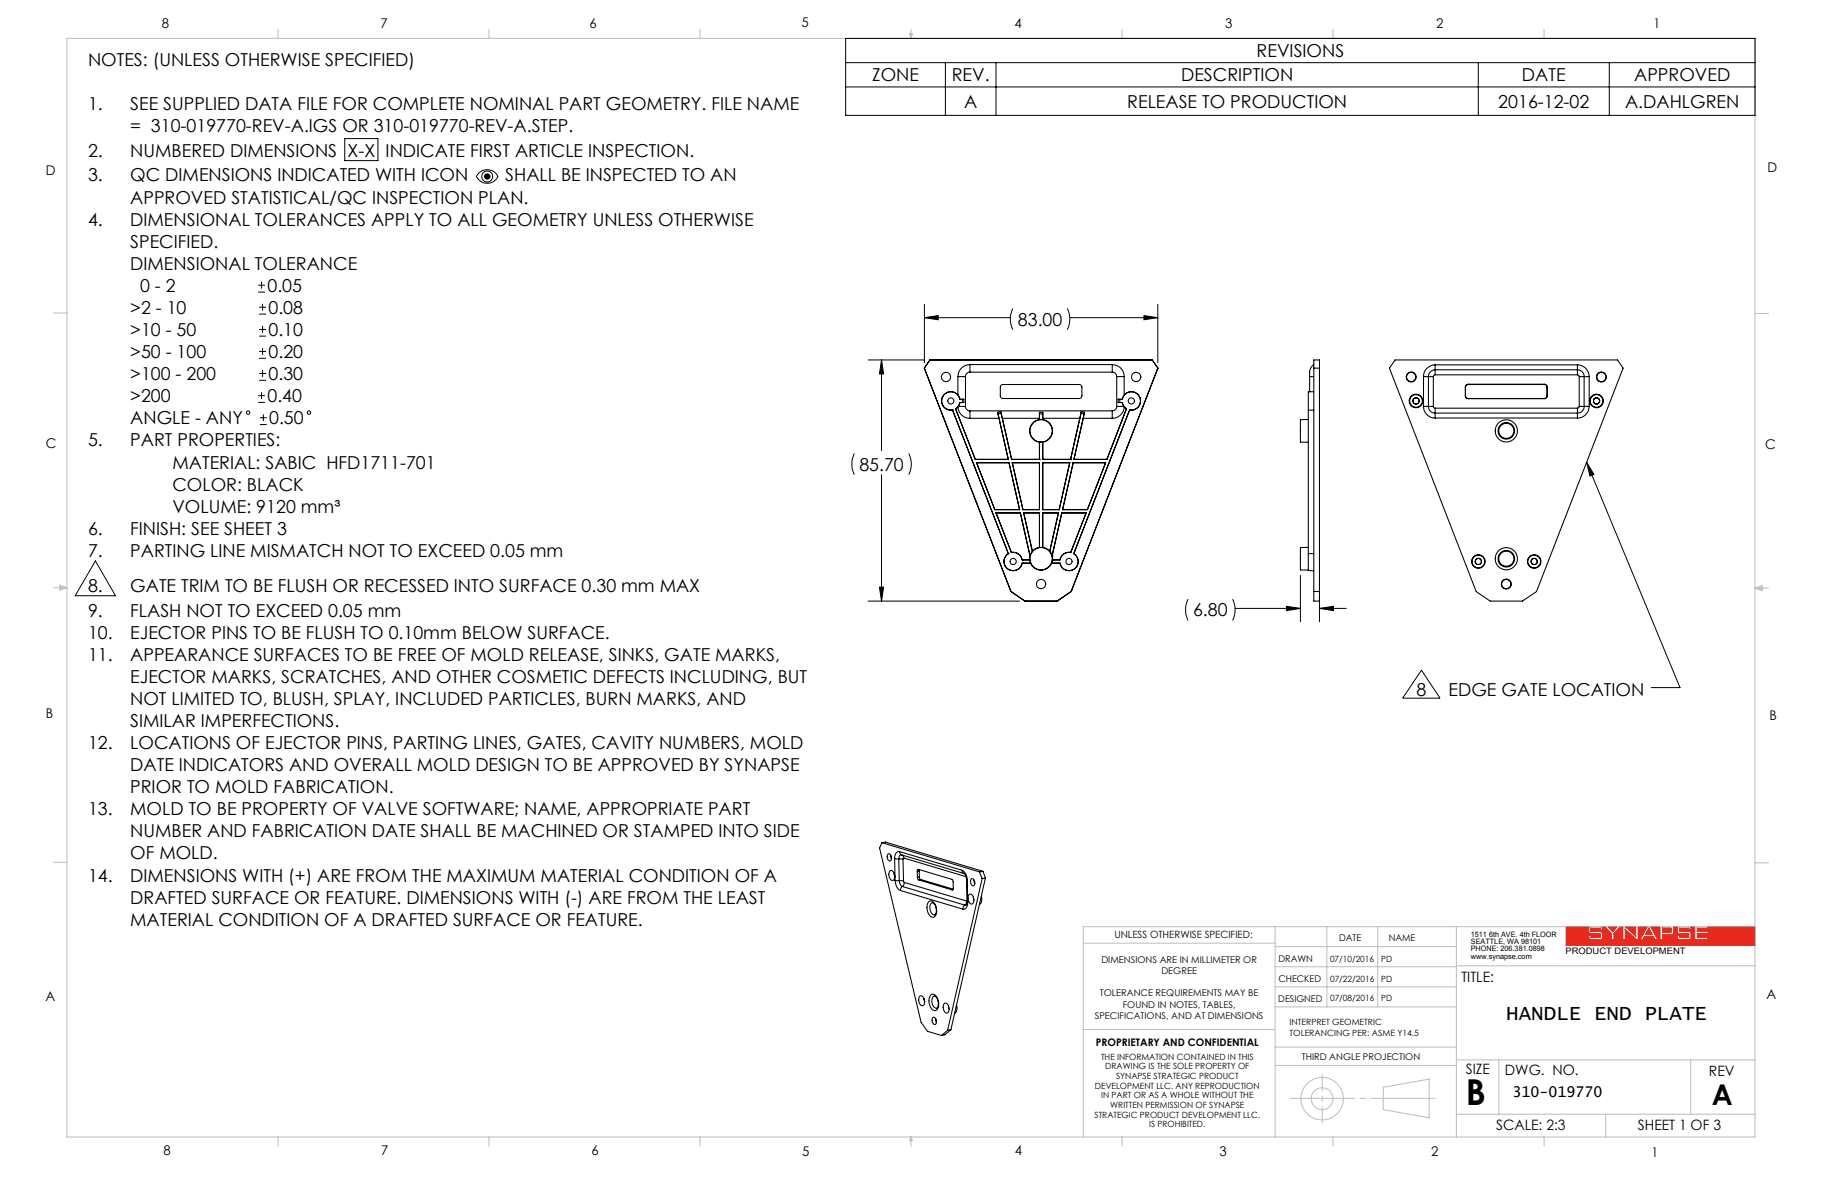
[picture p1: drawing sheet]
<svg xmlns="http://www.w3.org/2000/svg" width="432mm" height="279mm" viewBox="0 0 432 279" stroke-linecap="round" stroke-linejoin="round" font-family="sans-serif">
<path d="M381.1 219.6h2.2l-1.1 1.3zM385.1 219.6h2.6v2.3zM390.8 219.9l.8 1.5h-1.7zM394 219.9h2l.1 .9-.3 .2h-1.8zM381.9 222.7v-1.4l-1.5-1.7h-.8l.2 .8h-.5v-.5h-2.3v.9h2.5a1.47 1.47 0 0 1 0 1.8 4.5 4.5 0 0 1-2.8-.1l-.2-.8h.5v.5h2.3v-.9l-2.5-.1-.2-.2-.1-.5 .2-.9h-5.5v4.5h44.7v-4.5h-11.1v.3h-2.6v.9h2.6v.4h-2.6v1h2.6v.5h-3.1M381.9 222.7h.1M381.9 222.7h.6v-1.4l1.5-1.7h.6v3.1M384.6 222.7h.6l-.1-2.5 2.8 2.5h.3v-3.1h2.2l-1.7 3.1h.6l.4-.8h2.1l.5 .8h.6l-1.7-3.1h2.2v3.1h.6v-1.3l2.5-.1 .2-.5-.2-1.2h1.2l-.2 .9 .1 .5 .2 .2 2.5 .1v.9h-2.3v-.5h-.5l.2 .8a4.5 4.5 0 0 0 2.8 .1 1.47 1.47 0 0 0 0-1.8h-2.5v-.9h2.3v.5h.5l-.2-.8h1.1v3.1M384.6 222.7h.1M401.7 222.7h.1" fill="none" stroke="#e62b1e" stroke-width=".24"/>
<g fill="none" stroke="#c0c0c0" stroke-width=".25">
<path d="M15.9 9.1h400v260.4h-400zM65.9 6.9v2.2M115.9 6.9v2.2M165.9 6.9v2.2M215.6 8h.6l-.3 1.1zM215.7 8l.2 1.1M215.9 6.9v2.2M216 8l-.1 1.1M265.9 6.9v2.2M315.9 6.9v2.2M365.9 6.9v2.2M12.7 74.2h3.2"/>
<path d="M415.9 74.3h3.2M12.7 139.3h3.2M14.2 139.1l1.7 .2M14.2 138.7l1.7 .6-1.7 .5zM15.9 139.3l-1.7 .3M415.9 139.4h3.2M415.9 139.4l1.8-.6v1.2zM415.9 139.4l1.8 .3M417.7 139.2l-1.8 .2M12.7 204.4h3.2M302.2 219.6v49.9M314.5 219.6v19"/>
<path d="M326.5 219.6v19M345.2 219.6v49.9M415.9 204.5h3.2M415.9 219.6h-159.2v49.9M256.7 223.5h45.5M302.2 233.9h43M302.2 229.1h43M302.2 224.3h43M302.2 238.6h43M345.2 228.9h70.7M256.7 244h45.5M302.2 248.1h43"/>
<path d="M302.2 252.5h43M327.8 257.7l10.9-2v9.2l-10.9-1.9zM345.2 251.2h70.7M355.2 251.2v12.9M400.7 251.2v12.9M65.9 269.5v2.1M115.9 269.5v2.1M165.9 269.5v2.1M215.9 269.5v2.1M215.9 269.5l.3 .8h-.6zM265.9 269.5v2.1M315.9 269.5v2.1"/>
<path d="M345.2 264.1h70.7M365.9 269.5v2.1M380.5 264.1v5.4"/>
<circle cx="313.3" cy="260.4" r="2.6"/>
<circle cx="313.3" cy="260.4" r="5"/>
</g>
<path d="M240 73.1a5.9 5.9 0 0 0 0 5M252.9 73.1l.6 2a5.6 5.6 0 0 1-.6 3" fill="none" stroke="#000" stroke-width=".24"/>
<path d="M305.3 260.3h35.4" fill="none" stroke="#c0c0c0" stroke-width=".25" stroke-dasharray="15.2 1.3 1.3 1.3" stroke-dashoffset="-.5"/>
<path d="M313.3 266.1v-11.5" fill="none" stroke="#c0c0c0" stroke-width=".25" stroke-dasharray="15.2 1.3 1.3 1.3" stroke-dashoffset="11.4"/>
<path d="M371.2 219.6v4.5h44.7v-4.5h-11.1v.3h-2.6v.9h2.6v.4h-2.6v1h2.6v.5h-3.1v-3.1h-1.1l.2 .8h-.5v-.5h-2.3v.9h2.3l.4 .2 .1 1.3-.5 .4h-2.3l-.3-.2-.2-.8h.5v.5h2.3v-.9l-2.6-.1-.2-.5v-.7l.2-.4h-1.2l.2 .3v1l-.3 .5h-2.4v1.3h-.6v-3.1h-2.2l1.7 3.1h-.6l-.5-.8h-2.1l-.4 .8h-.6l1.7-3.1h-2.2v3.1h-.3l-2.8-2.5 .1 2.5h-.6v-3.1h-.6l-1.5 1.7v1.4h-.6v-1.4l-1.5-1.7h-.8l.2 .8h-.5v-.5h-2.3v.9h2.3l.4 .2 .1 1.2-.5 .5h-2.3l-.4-.3-.1-.7h.5v.5h2.3v-.9l-2.6-.1-.2-.4v-.9l.2-.3zM381.1 219.6l1.1 1.3 1.1-1.3zM385.1 219.6l2.6 2.3v-2.3zM390.8 219.9l-.9 1.5h1.7zM394 219.9v1.1l2.1-.1-.1-1z" fill-rule="evenodd" fill="#e62b1e"/>
<g fill="none" stroke="#000" stroke-width=".24">
<path d="M200.4 9.1h215.5v18.2h-215.5zM200.4 14.9h215.5M224 14.9v12.4M236 14.9v12.4M350.3 14.9v12.4M381.4 14.9v12.4M81.7 32.8h7.9v5.3h-7.9zM200.4 20.6h215.5M112.9 41.8a2.81 2.81 0 0 0 2.6 1.6 2.81 2.81 0 0 0 2.5-1.6 2.83 2.83 0 0 0-2.6-1.6 2.83 2.83 0 0 0-2.5 1.6M61.2 69.2h1.6M61.2 67.6h1.6M61.4 74.4h1.6"/>
<path d="M61.4 72.8h1.6M61.4 79.7h1.6M61.4 78.1h1.6M62 66.8v1.6M62.2 72v1.6M62.2 77.3v1.5M219.1 75.3l3.3-.5v1zM219.1 72.1v13.9M219.1 75.3h20.4M253.5 75.3h20.9M271.1 74.8l3.3 .5-3.3 .5zM274.4 72.1v13.9"/>
<path d="M61.2 95.4h1.6M61.2 93.8h1.6M61.4 84.9h1.6M61.4 83.3h1.6M61.5 90.1h1.5M61.5 88.5h1.5M61.6 99h1.6M62 93v1.5M62.2 87.7v1.6M62.2 82.5v1.6M62.4 98.2v1.6M205.7 85.3h13.4"/>
<path d="M208.9 85.3l.5 3.3h-1zM208.9 85.3v21.5M61.6 100.6h1.6M202.5 107.5l-.2 .3a5.9 5.9 0 0 0 .2 4.7M208.9 112.5v30M215.4 107.5l.1 .3a5.5 5.5 0 0 1-.1 4.7M376 109.6l1.8 2.8-1 .4zM376 109.6l22.1 53.3h-6.8M22.6 132.9l4.8 8.3h-9.6zM208.4 139.1h1l-.5 3.4zM308.2 136.3v11.1M205.7 142.5h36"/>
<path d="M281.6 142a5.9 5.9 0 0 0 0 5M292.1 142a5.6 5.6 0 0 1 0 5M292.7 144.2h15.5M304.9 143.7l3.3 .5-3.3 .5zM312.7 144.2l3.3-.5v1zM312.7 141.5v5.9M312.7 144.2h6.4M336.9 158.8l4.4 6.7h-8.9z"/>
<circle cx="115.5" cy="41.8" r="1.31"/>
<circle cx="58.8" cy="97.8" r=".41"/>
<circle cx="73.2" cy="97.8" r=".41"/>
</g>
<g fill="#000">
<path d="M376 109.6l1.8 2.8-1 .4z"/>
<path d="M114.9 41.3l-.2 .5h1.5l-.4-.7zM114.7 41.8a.78 .78 0 0 0 .8 .8 .78 .78 0 0 0 .7-.8z"/>
<path d="M219.1 75.3l3.3-.5v1zM271.1 74.8l3.3 .5-3.3 .5zM208.9 85.3l.5 3.3h-1zM208.4 139.1h1l-.5 3.4zM304.9 143.7l3.3 .5-3.3 .5zM312.7 144.2l3.3-.5v1z"/>
</g>
<g fill="none" stroke="#000" stroke-width=".25">
<path d="M219 87.2l20.6 53M220.4 85.3h.1M220.4 85.3l-1.4 1.9M220.4 85.3h52.7M225.7 97.2h.1M225.7 97.2l13.3 34M226.4 96.9l4.7 12M226.4 96.9h.1M226.5 96.9l4.6 12M227 96.4l-.5 .5M227 93.6a2.18 2.18 0 0 0-3.7 .7 2.18 2.18 0 0 0 2.4 2.9M227 93.6l.5 1"/>
<path d="M227 96.4a2.82 2.82 0 0 0 2.9 2.7M227 89.3h1.8M227 89.3v4.3M227.1 96.3h1.7M227.1 96.3l-.1 .1M227.5 94.7a2.16 2.16 0 0 0-2.5-1.8 2.16 2.16 0 0 0-1.8 2.5 2.16 2.16 0 0 0 2.5 1.8M227.5 95.4a2.22 2.22 0 0 1-1.1 1.5M227.5 95.4h.9M227.5 95.4h.1M227.5 94.6h.9M227.5 95.4l-.4 .9M227.5 94.7h.6"/>
<path d="M227.5 94.6v.1M228.1 94.7v.7M228.4 94.6l-.3 .1M228.4 94.6v.8M228.8 96.3a1.09 1.09 0 0 0 1.1 1.1M228.8 89.3v7M229.9 97.4v1.7M229.9 86.4a2.86 2.86 0 0 0-2.9 2.9M229.9 86.4v1.8M229.9 88.2a1.09 1.09 0 0 0-1.1 1.1M229.9 86.4h33.7M229.9 88.2h33.7"/>
<path d="M229.9 99.1h6.8M229.9 97.4h33.7M236.4 97.7l.3 1.4M236.4 97.7l.1 .4M236.5 98.1l2.5 10.8M236.7 99.1l2.2 9.8M237.2 97.6l-.8 .1M237.2 97.6l.4 1.5M237.2 97.6v.3M237.2 91.3l.4-.2h18.1a.66 .66 0 0 1 .7 .7v2a.66 .66 0 0 1-.7 .6h-18a.61 .61 0 0 1-.6-.6v-2.1zM237.2 97.9l-.7 .2M237.2 97.9l2.5 11"/>
<path d="M237.6 99.1l2.1 9.8M246.3 99.4a2.71 2.71 0 0 0-2.3 2.7 2.71 2.71 0 0 0 2.3 2.7M246.3 97.7v1.4h-8.7M246.3 97.7v1.7M246.3 97.7h.8M246.3 98.1h.8M247.1 97.7v1.7h-.8M247.1 99.4a2.71 2.71 0 0 1 2.3 2.7 2.71 2.71 0 0 1-2.3 2.7M256.2 97.9l-2.5 11M256.2 97.9l.7 .2M256.3 97.6l-.4 1.5h-8.8v-1.4M256.3 97.6l.7 .1"/>
<path d="M256.3 97.6l-.1 .3M256.9 98.1l-2.4 10.8h7.8M257 97.7l-.3 1.4h6.9M257 97.7l-.1 .4M263.6 86.4a2.81 2.81 0 0 1 2.8 2.9M263.6 88.2a1.09 1.09 0 0 1 1.1 1.1M263.6 86.4v1.8M263.6 97.4v1.7M264.7 89.3h1.7M264.7 96.3a1.09 1.09 0 0 1-1.1 1.1M264.7 96.3h1.6M264.7 89.3v7"/>
<path d="M265 95.4h1a2.03 2.03 0 0 0 1 1.5M265 94.6h1M265 95.4h1l.3 .9M265 94.6v.8M265 94.6l.4 .1M265.4 94.7v.7M265.4 94.7h.6M266 94.6v.1M266 94.7a2.17 2.17 0 0 1 2.5-1.8 2.17 2.17 0 0 1 1.8 2.6 2.17 2.17 0 0 1-2.6 1.7M266.3 96.3l.1 .1M266.4 96.4l.5 .5M266.4 93.6l-.4 1"/>
<path d="M266.4 93.6a2.19 2.19 0 0 1 3.8 .6 2.19 2.19 0 0 1-2.5 3M266.4 96.4a2.82 2.82 0 0 1-2.8 2.7M266.4 89.3v4.3M266.9 96.9h.1M267 96.9l-4.7 12M267.7 97.2h.1M267.7 97.2l-13.2 34M273 85.3l1.4 1.9M273.1 85.3l1.3 1.9M274.4 87.2l-20.5 53M310.1 99.4h-1.9v5.4h1.9M310.1 97.2h1.3"/>
<path d="M310.1 97.2v34M310.4 89.3h1M310.4 89.3v3.6M311.4 92.8l-1.3 .1v4.3M311.4 86.4a2.97 2.97 0 0 0-1 2.9M311.4 87.2h1.3M311.4 85.3h1.3v57.2h-1.3zM330.6 85.3h52.7l1.4 1.9-20.6 53-3.3 2.3h-7.6l-3.4-2.3-20.5-53zM337.4 96.3a2.74 2.74 0 0 0 2.7 2.8M337.4 96.3h1.1M337.4 89.3h1.1M337.4 89.3v7"/>
<path d="M338.5 96.3a1.57 1.57 0 0 0 1.6 1.6M338.5 89.3h1.2M338.5 96.3h1.2M338.5 89.3v7M339.7 96.3l.1 .3 .3 .1M339.7 89.3v7M340.1 86.5a2.81 2.81 0 0 0-2.7 2.8M340.1 86.5v1.1M340.1 97.9v1.2M340.1 87.6a1.63 1.63 0 0 0-1.6 1.7M340.1 87.6v1.2M340.1 96.7v1.2"/>
<path d="M340.1 88.8l-.3 .2-.1 .3M340.1 86.5h33.7M340.1 99.1h33.7M340.1 87.6h33.7M340.1 97.9h33.7M340.1 88.8h33.7M340.1 96.7h33.7M347.3 93.8a.72 .72 0 0 0 .7 .7M347.3 91.8v2M347.3 91.8h.1M347.3 93.8h.1M347.3 93.8a.66 .66 0 0 0 .7 .6"/>
<path d="M348 91.1a.72 .72 0 0 0-.7 .7M348 91.1a.66 .66 0 0 0-.7 .7M348 94.4h18M348 91.1h18M348 94.5h18M348 91.1h.1M348 94.4v.1M366 91.1a.72 .72 0 0 1 .7 .7M366 91.1a.61 .61 0 0 1 .6 .7M366 91.1h.1M366 94.4v.1M366.6 93.8a.61 .61 0 0 1-.6 .6"/>
<path d="M366.6 91.8h.1M366.6 93.8h.1M366.6 91.8v2M366.7 93.8a.72 .72 0 0 1-.7 .7M366.7 91.8v2M373.8 86.5a2.81 2.81 0 0 1 2.8 2.8M373.8 87.6a1.63 1.63 0 0 1 1.6 1.7M373.8 86.5v1.1M373.8 97.9v1.2M373.8 96.7v1.2M373.8 88.8l.4 .1 .1 .4M373.8 87.6v1.2"/>
<path d="M374.3 96.3h1.1M374.3 89.3h1.1M374.3 96.3l-.1 .3-.4 .1M374.3 89.3v7M375.4 96.3h1.2M375.4 89.3h1.2M375.4 96.3a1.57 1.57 0 0 1-1.6 1.6M375.4 89.3v7M376.6 96.3a2.81 2.81 0 0 1-2.8 2.8M376.6 89.3v7M231.1 108.9h.1M231.1 108.9h7.9"/>
<path d="M231.4 109.6h7.7M231.4 109.6l4.4 11.2M231.4 109.6l.1 .1M239.1 109.7l2.5 11.1M239.1 109.6l2.6 11.2M239.1 109.6v.1M239.7 108.9h.1M239.7 108.9h6.6M239.9 109.6h6.4v11.2h-3.9M239.9 109.6l2.5 11.2M239.9 109.6v.1M246.3 104.8h.8"/>
<path d="M246.3 104.8h.1M246.3 108.9h.1M246.3 104.8v4.1M247.1 104.8h.1M247.1 108.9h.1M247.1 104.8v4.1M247.1 108.9h6.6M253.5 109.6h-6.4v11.2h3.9M253.5 109.6l-2.5 11.2M253.5 109.6v.1M253.7 108.9h.1M254.3 109.6h7.7"/>
<path d="M254.3 109.6l-2.5 11.2M254.3 109.6l.1 .1M262 109.6l-4.3 11.2M262 109.6v.1M262.3 108.9h.1M235.8 120.8h5.9M236 121.5h5.8M236 121.5l3.7 9.5M236 121.5l.1 .1M236.1 121.6l3.6 9.3M239 131.2a2.18 2.18 0 0 0-.1 3.6 2.18 2.18 0 0 0 3.4-1.3M239 131.2h.1"/>
<path d="M239.7 131a2.15 2.15 0 0 1 2.6 1.7M239.7 130.9a2.2 2.2 0 0 1 2.6 1.8M239.7 130.9v.1M241.6 120.8h.1M241.6 120.8h-5.8M241.8 121.5l2.3 10.2M241.8 121.5l-5.7 .1M242.3 132.7h.1M242.3 133.5h.1M242.3 132.7h1.8M242.6 121.5h3.7v8.3h.8v-8.3h3.8M242.6 121.5l2.1 9.2"/>
<path d="M242.6 121.6h3.7M242.6 121.5v.1M242.6 121.6l2.1 9M244.1 132.7l.2 .8h-2M244.1 131.7l-.1 1M244.1 131.7h.1M244.2 133.5a2.71 2.71 0 0 0 2.5 1.6 2.71 2.71 0 0 0 2.5-1.6M244.7 130.7l-.6 1M244.7 130.6v.1M246.3 129.7l-.9 .3-.7 .6M246.3 120.8h-3.9M247.1 129.7l.9 .3 .8 .6"/>
<path d="M247.1 120.8h3.9M247.1 121.6h3.7M248.8 130.7l.5 1M248.8 130.6v.1M249.3 131.7l.1 1M249.3 131.7h.1M249.4 132.7h.1M250.8 121.6l-2 9M250.9 121.5l-2.1 9.2M250.9 121.5l-.1 .1M251.6 121.5l-2.3 10.2M251.6 121.5h5.8"/>
<path d="M251.6 121.5l5.8 .1M251.8 120.8h5.9M253.8 131a2.14 2.14 0 0 0-2.6 1.7h-1.8M253.8 130.9a2.21 2.21 0 0 0-2.6 1.8M253.8 130.9v.1M254.5 131.2a2.17 2.17 0 0 1 .1 3.6 2.17 2.17 0 0 1-3.4-1.3h-2l.2-.8M254.5 131.2h.1M254.5 131.2a2.19 2.19 0 0 1 .1 3.7 2.19 2.19 0 0 1-3.4-1.4M257.4 121.6l-3.6 9.3M257.4 121.5l-3.6 9.5M257.4 121.5v.1M310.1 131.2v4l1.3 .1"/>
<path d="M310.1 129.7l-1.9 .1v5.3h1.9M310.1 131.2h1.3M239.6 140.2l3.3 2.3M239.6 140.2h.1M242.9 142.5h.1M242.9 142.5h7.6M250.5 142.5h.1M253.9 140.2h.1M253.9 140.2l-3.4 2.3M311.4 140.2h1.3M209 199.7l-.5 1.3 9.8 41.3 1.5 2.1 3.3 1M209 199.7l23.1 6.9"/>
<path d="M209 199.7l.8-.1 23.1 6.9M210.5 202.4a.97 .97 0 0 1 .6 1.6 .92 .92 0 0 1-.8-.6 .92 .92 0 0 1 .1-.9zM210.9 206.4a.98 .98 0 0 1 1.2 1.3 .65 .65 0 0 1-.4 .9 .65 .65 0 0 1-.9-.6l-.2-1zM211.1 202.7l.1 .8M211.9 207l.2 .8M212 203.5l1 .1M212 203.5l.1 5.1M212.1 208.6a2.72 2.72 0 0 0 1.3 2.4M212.1 208.6l1 .1M213 203.6h1M213 203.6l.1 5.1M213.1 208.7l1 .1"/>
<path d="M213.1 208.7a1.59 1.59 0 0 0 .8 1.4M213.2 201.8a1.24 1.24 0 0 0-1.2 1.7M213.2 201.8l.1 .5 .4 .3M213.2 201.8l14.8 4.4M213.4 211l14.8 4.4M213.7 202.6l.4 .3 .1 .4M213.7 202.6a.72 .72 0 0 0-.7 1M213.7 202.6l14.8 4.4M213.9 210.1l-.4 .4-.1 .5M213.9 210.1l14.7 4.4M214 203.6l.1 5.2M214.1 208.8l.2 .3"/>
<path d="M214.2 203.3l-.2 .3M214.2 203.3l14.8 4.5M214.3 209.1l-.1 .6-.3 .4M214.3 209.1l14.8 4.4M217.4 206.4l.3-.4 7.9 2.4 .3 .5v1.6l-.3 .4M217.4 206.4v1.5M217.4 207.9l.3 .6M217.7 208.5l7.9 2.4M217.8 206.4h-.4M217.8 206.4l.1 1.4M217.9 207.8l.3 .6M217.9 207.8l-.5 .1"/>
<path d="M217.9 206.1l-.1 .3M218.2 208.4l-.5 .1M218.2 208.4l7.7 2.3M220.1 213.7a1 1 0 0 1 1.6 .8 2.37 2.37 0 0 1-.4 2.9 1.97 1.97 0 0 1-1.6-2.3l.1-.9zM220.7 214.1a.54 .54 0 0 1 .5-.1 .54 .54 0 0 1 .4 .5 1.96 1.96 0 0 1-.1 2.3 1.76 1.76 0 0 1-.9-2.6zM225.8 210.8l-.2 .1M228 206.2a2.51 2.51 0 0 1 1.2 2.4M228 206.2l.1 .4 .4 .4M228.5 207l.3 .5 .3 1M228.6 214.5l-.4 .5v.4M229.1 208.5l.1 .1M229.1 208.5l.1 5.1"/>
<path d="M229.1 213.5v.5l-.5 .5M229.1 213.5h.1M229.2 213.6a.56 .56 0 0 1-.6 .9M229.2 213.6l.1 .2M229.2 208.6l.1 5.2M229.3 213.8a1.29 1.29 0 0 1-1.1 1.6M229.8 211.9a1.18 1.18 0 0 1 1 1.6 .6 .6 0 0 1-.6 .7 .6 .6 0 0 1-.6-.6 1.44 1.44 0 0 1 .2-1.7zM230.2 208.4l.1-.2a.91 .91 0 0 1 .7 .8 .91 .91 0 0 1-.4 .9 1.16 1.16 0 0 1-.4-1.5zM230.7 212.5l.1 .8M230.9 208.6l.1 .8M232.1 206.6l.7 1.6M232.6 212.3a1.98 1.98 0 0 1-.5 2"/>
<path d="M232.8 208.2l-8.2 36M232.9 206.5l.6 1.6M232.9 206.5l-.8 .1M233.5 208.1l-.7 .1M233.5 208.1l-8.1 35.9M218.1 236a1.37 1.37 0 0 1 .8 2.2 .94 .94 0 0 1-1-.3 .94 .94 0 0 1-.2-.9l.1-.5zM219 236.6l.1 .9M220.7 235.7a1.39 1.39 0 0 1 1.7 1.5 1.72 1.72 0 0 1-.9 2.3 2.46 2.46 0 0 1-1.2-3.2zM221.2 236.2a.52 .52 0 0 1 .5-.1 .52 .52 0 0 1 .3 .5 2.06 2.06 0 0 1 0 2.3 1.78 1.78 0 0 1-.8-2.7zM223.8 237.8a.98 .98 0 0 1 1.1 1.3 .65 .65 0 0 1-.4 .9 .65 .65 0 0 1-.8-.5l-.2-1.1zM224.8 238.4l.1 .8M226.7 238.2a1.75 1.75 0 0 1-.5 2"/>
<path d="M221.2 241.1a.93 .93 0 0 1 .7 .7 .93 .93 0 0 1-.4 1 1.11 1.11 0 0 1-.3-1.7zM221.8 241.4l.1 .9M224.6 244.2l-1.5 1.2M225.4 244l-.8 .2M225.4 244l-1.5 1.2-.8 .2"/>
<circle cx="224.2" cy="89.3" r="1.1"/>
<circle cx="225.3" cy="95" r=".73"/>
<circle cx="268.1" cy="95" r=".73"/>
<circle cx="269.3" cy="89.3" r="1.1"/>
<circle cx="334.4" cy="89.3" r="1.1"/>
<circle cx="334.5" cy="89.3" r="1.18"/>
<circle cx="335.6" cy="95" r="1.5"/>
<circle cx="335.6" cy="95" r="1.6"/>
<circle cx="335.6" cy="95" r=".73"/>
<circle cx="335.6" cy="95" r=".74"/>
<circle cx="378.4" cy="95" r=".73"/>
<circle cx="378.4" cy="95" r="1.5"/>
<circle cx="378.4" cy="95" r="1.61"/>
<circle cx="378.4" cy="95" r=".75"/>
<circle cx="379.5" cy="89.3" r="1.1"/>
<circle cx="379.5" cy="89.3" r="1.17"/>
<circle cx="246.7" cy="102.1" r="2.66"/>
<circle cx="357" cy="102.1" r="1.8"/>
<circle cx="357" cy="102.1" r="2.62"/>
<circle cx="357" cy="102.1" r="1.96"/>
<circle cx="240.1" cy="133.1" r=".73"/>
<circle cx="246.7" cy="138.4" r="1.1"/>
<circle cx="246.7" cy="132.4" r="2.65"/>
<circle cx="253.3" cy="133.1" r=".73"/>
<circle cx="350.4" cy="133.1" r=".75"/>
<circle cx="350.4" cy="133.1" r="1.61"/>
<circle cx="350.4" cy="133.1" r="1.51"/>
<circle cx="350.4" cy="133.1" r=".73"/>
<circle cx="357" cy="132.4" r="1.8"/>
<circle cx="357" cy="138.4" r="1.16"/>
<circle cx="357" cy="138.4" r="1.1"/>
<circle cx="357" cy="132.4" r="2.62"/>
<circle cx="357" cy="132.4" r="1.96"/>
<circle cx="363.6" cy="133.1" r=".73"/>
<circle cx="363.6" cy="133.1" r="1.51"/>
<circle cx="363.6" cy="133.1" r="1.6"/>
<circle cx="363.6" cy="133.1" r=".74"/>
</g>
<text font-size="8.5" x="347.4" y="261.8">B</text>
<text font-size="6.8" x="405.7" y="261.8">A</text>
<text font-size="4.9" x="356.9" y="241.8">HANDLE END PLATE</text>
<g font-size="4.2">
<text x="20.9" y="15.6">NOTES: (UNLESS OTHERWISE SPECIFIED)</text>
<text x="297.8" y="13.5">REVISIONS</text>
<text x="206.7" y="19.3">ZONE</text>
<text x="225.6" y="19.3">REV.</text>
<text x="279.9" y="19.3">DESCRIPTION</text>
<text x="360.7" y="19.3">DATE</text>
<text x="387.3" y="19.3">APPROVED</text>
<text x="20.9" y="26">1.</text>
<text x="30.9" y="26">SEE SUPPLIED DATA FILE FOR COMPLETE NOMINAL PART GEOMETRY. FILE NAME</text>
<text x="228.5" y="25.5">A</text>
<text x="267.2" y="25.5">RELEASE TO PRODUCTION</text>
<text x="355.1" y="25.5">2016-12-02</text>
<text x="385.1" y="25.5">A.DAHLGREN</text>
<text x="30.9" y="31.2">= 310-019770-REV-A.IGS OR 310-019770-REV-A.STEP.</text>
<text x="20.9" y="37.1">2.</text>
<text x="30.9" y="37.1">NUMBERED DIMENSIONS</text>
<text x="82.4" y="37.1">X-X</text>
<text x="91.4" y="37.1">INDICATE FIRST ARTICLE INSPECTION.</text>
<text x="20.9" y="43">3.</text>
<text x="30.9" y="43">QC DIMENSIONS INDICATED WITH ICON</text>
<text x="119.7" y="43">SHALL BE INSPECTED TO AN</text>
<text x="20.9" y="53.5">4.</text>
<text x="30.9" y="48.2">APPROVED STATISTICAL/QC INSPECTION PLAN.</text>
<text x="30.9" y="53.5">DIMENSIONAL TOLERANCES APPLY TO ALL GEOMETRY UNLESS OTHERWISE</text>
<text x="30.9" y="58.7">SPECIFIED.</text>
<text x="30.9" y="63.9">DIMENSIONAL TOLERANCE</text>
<text x="33.2" y="69.2">0 - 2</text>
<text x="63.4" y="69.2">0.05</text>
<text x="30.9" y="74.4">&gt;2 - 10</text>
<text x="63.6" y="74.4">0.08</text>
<text x="241.2" y="77.2">83.00</text>
<text x="30.9" y="79.6">&gt;10 - 50</text>
<text x="63.6" y="79.6">0.10</text>
<text x="30.9" y="84.9">&gt;50 - 100</text>
<text x="63.6" y="84.9">0.20</text>
<text x="30.9" y="90.1">&gt;100 - 200</text>
<text x="30.9" y="95.3">&gt;200</text>
<text x="63.4" y="95.3">0.40</text>
<text x="63.6" y="90.1">0.30</text>
<text x="30.9" y="100.6">ANGLE - ANY</text>
<text x="63.8" y="100.6">0.50</text>
<text x="20.9" y="105.8">5.</text>
<text x="30.9" y="105.8">PART PROPERTIES:</text>
<text x="40.9" y="111">MATERIAL: SABIC HFD1711-701</text>
<text x="203.7" y="111.6">85.70</text>
<text x="40.9" y="116.3">COLOR: BLACK</text>
<text x="40.9" y="121.5">VOLUME: 9120 mm³</text>
<text x="20.9" y="126.7">6.</text>
<text x="20.9" y="132">7.</text>
<text x="30.9" y="126.7">FINISH: SEE SHEET 3</text>
<text x="30.9" y="132">PARTING LINE MISMATCH NOT TO EXCEED 0.05 mm</text>
<text x="20.9" y="140.2">8.</text>
<text x="30.9" y="140.2">GATE TRIM TO BE FLUSH OR RECESSED INTO SURFACE 0.30 mm MAX</text>
<text x="20.9" y="146.1">9.</text>
<text x="30.9" y="146.1">FLASH NOT TO EXCEED 0.05 mm</text>
<text x="282.8" y="146.1">6.80</text>
<text x="20.9" y="151.4">10.</text>
<text x="30.9" y="151.4">EJECTOR PINS TO BE FLUSH TO 0.10mm BELOW SURFACE.</text>
<text x="20.9" y="156.6">11.</text>
<text x="30.9" y="156.6">APPEARANCE SURFACES TO BE FREE OF MOLD RELEASE, SINKS, GATE MARKS,</text>
<text x="30.9" y="161.8">EJECTOR MARKS, SCRATCHES, AND OTHER COSMETIC DEFECTS INCLUDING, BUT</text>
<text x="30.9" y="167.1">NOT LIMITED TO, BLUSH, SPLAY, INCLUDED PARTICLES, BURN MARKS, AND</text>
<text x="335.7" y="164.9">8</text>
<text x="343.3" y="165">EDGE GATE LOCATION</text>
<text x="30.9" y="172.3">SIMILAR IMPERFECTIONS.</text>
<text x="20.9" y="177.5">12.</text>
<text x="30.9" y="177.5">LOCATIONS OF EJECTOR PINS, PARTING LINES, GATES, CAVITY NUMBERS, MOLD</text>
<text x="30.9" y="182.8">DATE INDICATORS AND OVERALL MOLD DESIGN TO BE APPROVED BY SYNAPSE</text>
<text x="30.9" y="188">PRIOR TO MOLD FABRICATION.</text>
<text x="20.9" y="193.2">13.</text>
<text x="30.9" y="193.2">MOLD TO BE PROPERTY OF VALVE SOFTWARE; NAME, APPROPRIATE PART</text>
<text x="30.9" y="198.4">NUMBER AND FABRICATION DATE SHALL BE MACHINED OR STAMPED INTO SIDE</text>
<text x="30.9" y="203.7">OF MOLD.</text>
<text x="20.9" y="208.9">14.</text>
<text x="30.9" y="208.9">DIMENSIONS WITH (+) ARE FROM THE MAXIMUM MATERIAL CONDITION OF A</text>
<text x="30.9" y="214.1">DRAFTED SURFACE OR FEATURE. DIMENSIONS WITH (-) ARE FROM THE LEAST</text>
<text x="30.9" y="219.4">MATERIAL CONDITION OF A DRAFTED SURFACE OR FEATURE.</text>
</g>
<text font-size="3.5" x="358.5" y="259.9">310-019770</text>
<g font-size="3.4">
<text x="346.3" y="232.8">TITLE:</text>
<text x="347.4" y="254.6">SIZE</text>
<text x="356.6" y="254.8">DWG. NO.</text>
<text x="405" y="254.9">REV</text>
<text x="354.6" y="267.8">SCALE: 2:3</text>
<text x="388.2" y="267.8">SHEET 1 OF 3</text>
</g>
<g font-size="3.2">
<text x="38.3" y="6.7">8</text>
<text x="90.2" y="6.7">7</text>
<text x="139.7" y="6.5">6</text>
<text x="190" y="6.5">5</text>
<text x="240.4" y="6.5">4</text>
<text x="290.4" y="6.7">3</text>
<text x="340.4" y="6.5">2</text>
<text x="391.9" y="6.7">1</text>
<text x="10.9" y="41.6">D</text>
<text x="418.9" y="40.7">D</text>
<text x="10.9" y="106.3">C</text>
<text x="418.4" y="106.4">C</text>
<text x="10.8" y="170.2">B</text>
<text x="419.4" y="170.6">B</text>
<text x="10.8" y="237.2">A</text>
<text x="418.6" y="236.8">A</text>
<text x="38.8" y="273.8">8</text>
<text x="90.4" y="273.8">7</text>
<text x="140.2" y="273.8">6</text>
<text x="190.1" y="273.9">5</text>
<text x="240.5" y="273.8">4</text>
<text x="289" y="273.9">3</text>
<text x="339.1" y="273.8">2</text>
<text x="391.4" y="274.1">1</text>
</g>
<text font-size="2.5" x="259.7" y="247.8">PROPRIETARY AND CONFIDENTIAL</text>
<text font-size="2.4" x="264.1" y="222.4">UNLESS OTHERWISE SPECIFIED:</text>
<g font-size="2.2">
<text x="317.4" y="223">DATE</text>
<text x="329.1" y="222.9">NAME</text>
<text x="261" y="228.2">DIMENSIONS ARE IN MILLIMETER OR</text>
<text x="275.2" y="230.8">DEGREE</text>
<text x="303" y="228.1">DRAWN</text>
<text x="303" y="232.8">CHECKED</text>
<text x="260.7" y="236.1">TOLERANCE REQUIREMENTS MAY BE</text>
<text x="266.1" y="238.8">FOUND IN NOTES, TABLES,</text>
<text x="302.9" y="237.4">DESIGNED</text>
<text x="259.5" y="241.4">SPECIFICATIONS, AND AT DIMENSIONS</text>
<text x="308.5" y="251.3">THIRD ANGLE PROJECTION</text>
</g>
<text font-size="2.1" x="371" y="226">PRODUCT DEVELOPMENT</text>
<g font-size="2">
<text x="315.2" y="228">07/10/2016</text>
<text x="327.3" y="228">PD</text>
<text x="315.2" y="232.7">07/22/2016</text>
<text x="327.3" y="232.7">PD</text>
<text x="315.2" y="237.3">07/08/2016</text>
<text x="327.3" y="237.3">PD</text>
<text x="305.6" y="242.9">INTERPRET GEOMETRIC</text>
<text x="305.6" y="245.4">TOLERANCING PER: ASME Y14.5</text>
<text x="260.9" y="251.1">THE INFORMATION CONTAINED IN THIS</text>
<text x="259.5" y="258">DEVELOPMENT LLC. ANY REPRODUCTION</text>
<text x="261.9" y="253.4">DRAWING IS THE SOLE PROPERTY OF</text>
<text x="264.5" y="255.7">SYNAPSE STRATEGIC PRODUCT</text>
<text x="261" y="260.3">IN PART OR AS A WHOLE WITHOUT THE</text>
<text x="263.1" y="262.5">WRITTEN PERMISSION OF SYNAPSE</text>
<text x="259.4" y="264.8">STRATEGIC PRODUCT DEVELOPMENT LLC.</text>
<text x="272.4" y="267.1">IS PROHIBITED.</text>
</g>
<g font-size="1.8">
<text x="348.6" y="222">1511 6th AVE. 4th FLOOR</text>
<text x="348.6" y="223.7">SEATTLE, WA 98101</text>
<text x="348.6" y="225.5">PHONE: 206.381.0898</text>
<text x="348.6" y="227.2">www.synapse.com</text>
</g>
</svg>
